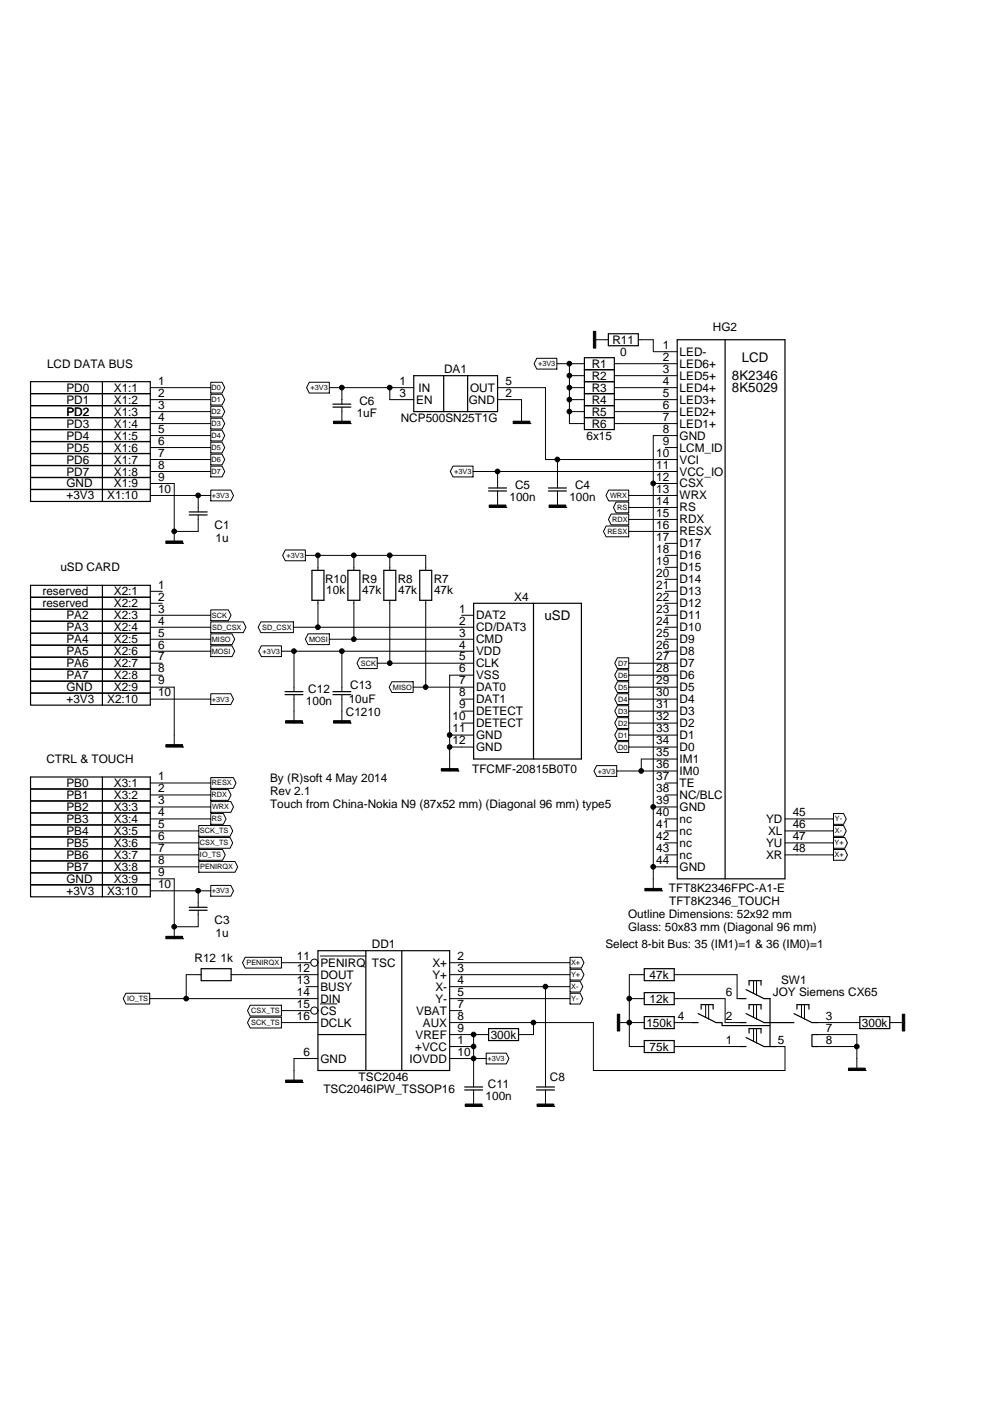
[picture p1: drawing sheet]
<svg xmlns="http://www.w3.org/2000/svg" width="210mm" height="297mm" viewBox="0 0 210 297" stroke-linecap="round" stroke-linejoin="round" font-family="sans-serif">
<g fill="none" stroke="#000" stroke-width=".21">
<path d="M113.9 76h4.2v2.3h-4.2l-.6-1.2zM118.1 77.1h5.9M120.8 77.1v12.7h3.2M120.8 79.7h3.2M125.9 72h3.1M130.3 77.1h13.3M130.3 79.7h13.3M135.4 72h3.2v2.6h5M31.9 100h12.8M31.9 94.9h12.8M31.9 92.4h12.8M31.9 84.7h12.8"/>
<path d="M31.9 97.4h12.8M31.9 89.8h12.8M31.9 82.2h12.8M44.7 87.3h-12.8M44.7 98.8h2.4l.6 1.2-.6 1.1h-2.4zM44.7 93.7h2.4l.6 1.2-.6 1.1h-2.4zM44.7 91.2h2.4l.6 1.2-.6 1.1h-2.4zM44.7 86.1h2.4l.6 1.2-.6 1.1h-2.4zM44.7 83.6h2.4l.6 1.1-.6 1.2h-2.4zM44.7 96.3h2.4l.6 1.1-.6 1.2h-2.4zM44.7 88.7h2.4l.6 1.1-.6 1.2h-2.4zM44.7 81h2.4l.6 1.2-.6 1.1h-2.4z"/>
<path d="M65.6 81h4.2v2.3h-4.2l-.6-1.1zM69.8 82.2h2.7M72.5 82.2h15.3M72.5 82.2v3.5M72.5 86.3v3.5M82.7 82.2v2.5h5.1M96.1 98.8h4.2v2.3h-4.2l-.6-1.1zM100.3 100h5.2M105.5 100h38.1M105.5 100v3.5M105.5 84.7h5.1v5.1M105.5 82.2h10.2v15.2h27.9"/>
<path d="M118.2 97.4v6.1M120.8 84.7h3.2M120.8 82.2h3.2M124 87.3h-3.2M130.3 87.3h13.3M130.3 89.8h13.3M130.3 82.2h13.3M141.1 94.9h2.5M143.6 92.4h-5v96.5M143.6 84.7h-13.3M31.9 102.5h5.1v12.7M42 105.1v3.4"/>
<path d="M42 109.2v3.5h-5M44.7 105.1h-12.8M44.7 103.9h4.3l.5 1.2-.5 1.1h-4.3zM60.5 116.6h4.3v2.3h-4.3l-.6-1.1zM64.8 117.8h2.6M67.4 117.8h15.3M67.4 117.8v3.1M75.1 117.8v3.1M82.7 117.8h7.6v3.1M82.7 117.8v3.1M105.5 104.1v3.5M118.2 104.1v3.5"/>
<path d="M128.6 111.5h4.7v2.3h-4.7l-.6-1.1zM129.1 103.9h4.2v2.3h-4.2l-.6-1.1zM129.6 109h3.7v2.3h-3.7l-.5-1.2zM130.7 106.4h2.6v2.3h-2.6l-.6-1.1zM133.3 105.1h10.3M133.3 107.6h10.3M133.3 110.1h10.3M133.3 112.7h10.3M138.6 102.5h5M141.1 117.8h2.5M141.1 115.2h2.5M31.9 138.1h12.8"/>
<path d="M31.9 130.5h12.8M31.9 133h12.8M31.9 135.5h12.8M31.9 127.9h2.5M31.9 125.4h2.5M44.7 136.9h4.5l.6 1.2-.6 1.1h-4.5zM44.7 129.3h3.7l.6 1.2-.6 1.1h-3.7zM44.7 131.8h6.9l.6 1.2-.6 1.1h-6.9zM44.7 134.4h4.5l.6 1.1-.6 1.2h-4.5zM55.3 131.8h6.9v2.3h-6.9l-.5-1.1zM55.4 136.9h4.3v2.3h-4.3l-.5-1.1zM59.7 138.1h40.8"/>
<path d="M62.2 133h38.3M62.4 138.1v8.5M65.3 134.4h4.5v2.3h-4.5l-.5-1.2zM67.4 127.3v5.7M69.9 135.5h30.6M72.5 138.1v8.5M75.1 127.3v8.2M76.3 139.5h3.7v2.3h-3.7l-.6-1.2zM82.7 127.3v13.3M90.3 127.3v18.4M97.9 130.5h2.6M131 139.5h2.3v2.3h-2.3l-.6-1.2z"/>
<path d="M141.1 138.1h2.5M141.1 130.5h2.5M141.1 133h2.5M141.1 135.5h2.5M141.1 127.9h2.5M141.1 120.3h2.5M141.1 122.8h2.5M141.1 125.4h2.5M31.9 145.7h5.1v12.7M31.9 140.6h2.5M31.9 143.2h2.5M31.9 148.2h12.8"/>
<path d="M44.7 147.1h4.3l.5 1.1-.5 1.2h-4.3zM62.4 147.3v6M72.5 147.3v6M80 140.6h20.5M83.1 144.5h4.5v2.3h-4.5l-.6-1.1zM87.6 145.7h12.9M95.4 155.9h5.1M97.9 148.2h2.6M97.9 153.3h2.6M97.9 150.8h2.6M100.5 158.4h-5.1v5.1M100.5 143.2h-5.1v15.2"/>
<path d="M131 154.7h2.3v2.3h-2.3l-.6-1.1zM131 152.2h2.3v2.3h-2.3l-.6-1.2zM131 147.1h2.3v2.3h-2.3l-.6-1.2zM131 144.5h2.3v2.3h-2.3l-.6-1.1zM131 157.2h2.3v2.3h-2.3l-.6-1.1zM131 149.6h2.3v2.3h-2.3l-.6-1.1zM131 142h2.3v2.3h-2.3l-.6-1.1zM133.3 145.7h10.3M133.3 140.6h10.3M133.3 155.9h10.3M133.3 143.2h10.3M133.3 148.2h10.3"/>
<path d="M133.3 153.3h10.3M133.3 158.4h10.3M133.3 150.8h10.3M31.9 178.7h10.3M31.9 176.2h10.3M31.9 171.1h12.8M31.9 168.6h12.8M31.9 173.6h12.8M31.9 166h12.8M42.2 177.6h6.6l.6 1.1-.6 1.2h-6.6zM42.2 175h6.6l.6 1.2-.6 1.1h-6.6zM44.7 169.9h4.3l.5 1.2-.5 1.1h-4.3z"/>
<path d="M44.7 167.4h3.7l.6 1.2-.6 1.1h-3.7zM44.7 172.5h2.7l.5 1.1-.5 1.2h-2.7zM44.7 164.9h4.8l.6 1.1-.6 1.2h-4.8zM126.6 162.3h4.2v2.3h-4.2l-.6-1.1zM130.8 163.5h12.8M138.6 171.1h5M141.1 178.7h2.5M141.1 176.2h2.5M141.1 168.6h2.5M141.1 173.6h2.5M141.1 166h2.5M143.6 160.9h-7.6v2.6"/>
<path d="M166.5 178.7h10.3M166.5 176.2h10.3M166.5 173.6h10.3M176.8 175h2.1l.6 1.2-.6 1.1h-2.1zM176.8 177.6h2.4l.5 1.1-.5 1.2h-2.4zM176.8 172.5h2.1l.6 1.1-.6 1.2h-2.1zM31.9 186.3h5.1v12.7M31.9 188.9h10.1M31.9 181.3h10.3M42 193v3.5h-5M42.2 183.8h-10.3M42.2 182.6h7.6l.6 1.2-.6 1.1h-7.6z"/>
<path d="M42.2 180.1h5l.6 1.2-.6 1.1h-5zM44.7 188.9h-2.7v3.5M44.7 187.7h4.3l.5 1.2-.5 1.1h-4.3zM138.6 183.8h5M141.1 181.3h2.5M166.5 181.3h10.3M176.8 180.1h2.4l.5 1.2-.5 1.1h-2.4zM26.7 210.6h5.1v2.3h-5.1l-.6-1.2zM42.7 206.7h-3.2v5M49 206.7h18.4M52 203h7.7v2.3h-7.7l-.6-1.2zM53.1 213.1h6.6v2.3h-6.6l-.6-1.1z"/>
<path d="M53.1 215.7h6.6v2.3h-6.6l-.6-1.2zM59.7 214.3h6.2M59.7 204.1h6.2M59.7 216.8h7.7M64.9 209.2h2.5M67.4 211.7h-35.6M67.9 202.7h9.7M67.9 212.9h3.6M95.4 216.8h30.5v10.2h40.6v-5.1h-2.5M95.4 206.7h25.5M95.4 211.7h25.5M95.4 214.3h2.5"/>
<path d="M95.4 209.2h25.5M95.4 204.1h25.5M95.4 219.4h8.2M100.5 219.4v2.5M113.2 216.8v2.6h-3.2M115.7 209.2v21.3M120.9 208h2.1l.6 1.2-.6 1.1h-2.1zM120.9 205.5h2.4l.6 1.2-.6 1.1h-2.4zM120.9 210.6h2.1l.6 1.1-.6 1.2h-2.1zM120.9 203h2.4l.6 1.1-.6 1.2h-2.4zM130.9 216.8h5.8M133.5 211.7h3.2"/>
<path d="M136.7 206.7h-3.2v15.2h3.2M143 216.8h3.8M143 211.7h10.8v5.1h3.2M143 206.7h13.3v5h.7M149.7 213v2.8M150.3 213v3.1M159.8 207.9v2.8M159.8 213v2.8M159.8 218.1v2.7M160.5 207.9v3.1M160.5 213v3.1M160.5 218.1v3"/>
<path d="M170 213v2.8M170.6 213v3.1M173.5 216.8h8.9M173.5 219.4h8.2v7.6M191.9 216.8h-3.2M67.4 224.4h-5v5.1M95.4 221.9h5.1M100.5 221.9v2.5h-5.1M100.5 231.1v3.5M103.1 223.3h4.3l.5 1.1-.5 1.2h-4.3zM103.1 224.4h-2.6v6.1M115.7 231.1v3.5"/>
<path d="M143 221.9h14M173.5 221.9h8.2"/>
<circle cx="66.7" cy="214.3" r=".76"/>
<circle cx="66.7" cy="204.1" r=".76"/>
</g>
<g fill="#000" stroke="#000" stroke-width=".21">
<path d="M125.9 70.3h.5v3.5h-.5z" fill-rule="evenodd"/>
<path d="M70.7 89.3v.5h3.6v-.5z" fill-rule="evenodd"/>
<path d="M108.8 89.3v.5h3.6v-.5z" fill-rule="evenodd"/>
<path d="M35.2 114.7v.5h3.5v-.5z" fill-rule="evenodd"/>
<path d="M103.8 107.1v.5h3.5v-.5z" fill-rule="evenodd"/>
<path d="M116.5 107.1v.5h3.5v-.5z" fill-rule="evenodd"/>
<path d="M35.2 157.9v.5h3.5v-.5z" fill-rule="evenodd"/>
<path d="M60.6 152.8v.5h3.5v-.5z" fill-rule="evenodd"/>
<path d="M70.7 152.8v.5h3.6v-.5z" fill-rule="evenodd"/>
<path d="M93.6 163v.5h3.6v-.5z" fill-rule="evenodd"/>
<path d="M35.2 198.5v.5h3.5v-.5z" fill-rule="evenodd"/>
<path d="M136.8 188.4v.5h3.5v-.5z" fill-rule="evenodd"/>
<path d="M130.9 215h.5v3.6h-.5z" fill-rule="evenodd"/>
<path d="M191.4 215h.5v3.6h-.5z" fill-rule="evenodd"/>
<path d="M60.6 229v.5h3.5v-.5z" fill-rule="evenodd"/>
<path d="M98.7 234.1v.5h3.5v-.5z" fill-rule="evenodd"/>
<path d="M113.9 234.1v.5h3.6v-.5z" fill-rule="evenodd"/>
<path d="M180 226.5v.5h3.5v-.5z" fill-rule="evenodd"/>
<circle cx="120.8" cy="77.1" r=".5"/>
<circle cx="120.8" cy="79.6" r=".5"/>
<circle cx="72.5" cy="82.2" r=".5"/>
<circle cx="82.7" cy="82.2" r=".5"/>
<circle cx="105.5" cy="100" r=".5"/>
<circle cx="118.2" cy="97.4" r=".5"/>
<circle cx="120.8" cy="87.3" r=".5"/>
<circle cx="120.8" cy="84.7" r=".5"/>
<circle cx="120.8" cy="82.2" r=".5"/>
<circle cx="36.9" cy="112.7" r=".5"/>
<circle cx="42" cy="105" r=".5"/>
<circle cx="67.4" cy="117.7" r=".5"/>
<circle cx="75" cy="117.7" r=".5"/>
<circle cx="82.7" cy="117.7" r=".5"/>
<circle cx="138.5" cy="102.5" r=".5"/>
<circle cx="62.3" cy="138.1" r=".5"/>
<circle cx="67.4" cy="133" r=".5"/>
<circle cx="72.5" cy="138.1" r=".5"/>
<circle cx="75" cy="135.5" r=".5"/>
<circle cx="82.7" cy="140.6" r=".5"/>
<circle cx="90.3" cy="145.7" r=".5"/>
<circle cx="95.4" cy="155.8" r=".5"/>
<circle cx="95.4" cy="158.4" r=".5"/>
<circle cx="136" cy="163.5" r=".5"/>
<circle cx="138.5" cy="171.1" r=".5"/>
<circle cx="36.9" cy="196.5" r=".5"/>
<circle cx="42" cy="188.9" r=".5"/>
<circle cx="138.5" cy="183.8" r=".5"/>
<circle cx="39.5" cy="211.7" r=".5"/>
<circle cx="100.4" cy="219.3" r=".5"/>
<circle cx="113.1" cy="216.8" r=".5"/>
<circle cx="115.7" cy="209.2" r=".5"/>
<circle cx="133.5" cy="216.8" r=".5"/>
<circle cx="133.5" cy="211.7" r=".5"/>
<circle cx="100.4" cy="224.4" r=".5"/>
<circle cx="100.4" cy="221.9" r=".5"/>
<circle cx="181.7" cy="221.9" r=".5"/>
</g>
<g fill="none" stroke="#000" stroke-width=".25">
<path d="M87.8 79.7h17.7v7.6h-17.7zM94.1 79.7v7.6M99.2 79.7v7.6M124 75.8h6.3v15.3h-6.3zM124 78.4h6.3M129 70.8h6.4v2.5h-6.4zM143.6 72h22.9v114.3h-22.9zM153.8 72v114.3M6.5 80.9h25.4v25.4h-25.4v-2.5h25.4h-25.4v-2.6h25.4h-25.4v-2.5h25.4h-25.4v-2.5h25.4h-25.4v-2.6h25.4h-25.4v-2.5h25.4h-25.4v-2.6h25.4h-25.4v-2.5h25.4h-25.4v-2.5h25.4h-25.4zM21.7 80.9v25.4M70.6 85.7h3.8M70.6 86.3h3.8"/>
<path d="M124 86h6.3M124 83.5h6.3M124 88.5h6.3M124 80.9h6.3M40.1 108.5h3.8M40.1 109.2h3.8M103.6 103.5h3.8M103.6 104.1h3.8M116.3 103.5h3.8M116.3 104.1h3.8M6.5 124.1h25.4v25.4h-25.4v-2.5h25.4h-25.4v-2.6h25.4h-25.4v-2.5h25.4h-25.4v-2.6h25.4h-25.4v-2.5h25.4h-25.4v-2.5h25.4h-25.4v-2.6h25.4h-25.4v-2.5h25.4h-25.4v-2.6h25.4h-25.4zM21.7 124.1v25.4"/>
<path d="M66.2 120.9h2.5v6.4h-2.5zM73.8 120.9h2.5v6.4h-2.5zM81.4 120.9h2.5v6.4h-2.5zM89 120.9h2.6v6.4h-2.6zM100.5 127.9h22.8v33h-22.8zM113.2 127.9v33M60.5 146.6h3.8M60.5 147.3h3.8M70.6 146.6h3.8M70.6 147.3h3.8M6.5 164.7h25.4v25.4h-25.4v-2.5h25.4h-25.4v-2.5h25.4h-25.4v-2.6h25.4h-25.4v-2.5h25.4h-25.4v-2.6h25.4h-25.4v-2.5h25.4h-25.4v-2.5h25.4h-25.4v-2.6h25.4h-25.4v-2.5h25.4h-25.4zM21.7 164.7v25.4"/>
<path d="M40.1 192.4h3.8M40.1 193h3.8M42.7 205.4h6.3v2.5h-6.3zM67.4 219.4h10.2M67.4 201.6h28v25.4h-28zM77.6 201.6v25.4M85.2 201.6v25.4M103.6 218.1h6.4v2.5h-6.4zM136.7 205.4h6.3v2.5h-6.3zM136.7 210.5h6.3v2.5h-6.3zM136.7 215.5h6.3v2.6h-6.3zM146.8 216.8h1.3"/>
<path d="M148.1 214.9l3.8 1.9h1.3v.6h10.1M148.7 214v-1h2.6v1M157 211.7h1.2M157 216.8h1.2M158.2 214.9l3.9 1.9h6.3M158.2 220l3.9 1.9h2.5M158.2 209.8l3.9 1.9h1.2v10.2M158.9 208.9v-1h2.5v1M158.9 219v-.9h2.5v.9M158.9 214v-1h2.5v1M168.4 214.9l3.8 1.9h1.3M169 214v-1h2.6v1"/>
<path d="M173.5 219.4h-1.3v2.5h1.3M182.4 215.5h6.3v2.6h-6.3zM98.6 230.5h3.8M98.6 231.1h3.8M113.8 230.5h3.8M113.8 231.1h3.8M136.7 220.6h6.3v2.6h-6.3zM157 221.9h1.2"/>
</g>
<g font-size="2.8">
<text x="157.3" y="76.8">LCD</text>
<text x="155.3" y="83.1">8K5029</text>
<text x="155.3" y="80.6">8K2346</text>
<text x="115.5" y="131.4">uSD</text>
</g>
<g font-size="2.5">
<text x="151.2" y="70.2">HG2</text>
<text x="10" y="78">LCD DATA BUS</text>
<text x="129.9" y="73">R11</text>
<text x="131.5" y="75.5">0</text>
<text x="140.6" y="74">1</text>
<text x="140.6" y="76.5">2</text>
<text x="144.1" y="75.4">LED-</text>
<text x="144.1" y="78">LED6+</text>
<text x="14.1" y="83">PD0</text>
<text x="24.2" y="83">X1:1</text>
<text x="33.5" y="81.6">1</text>
<text x="84.7" y="81.6">1</text>
<text x="88.8" y="83">IN</text>
<text x="94.2" y="79.1">DA1</text>
<text x="99.7" y="83">OUT</text>
<text x="107.2" y="81.6">5</text>
<text x="125.5" y="78.1">R1</text>
<text x="125.5" y="80.6">R2</text>
<text x="125.5" y="83.1">R3</text>
<text x="140.6" y="81.6">4</text>
<text x="140.6" y="79.1">3</text>
<text x="144.1" y="83">LED4+</text>
<text x="144.1" y="80.5">LED5+</text>
<text x="14.1" y="85.6">PD1</text>
<text x="14.1" y="88.1">PD2</text>
<text x="24.2" y="88.1">X1:3</text>
<text x="24.2" y="85.6">X1:2</text>
<text x="33.5" y="86.7">3</text>
<text x="33.5" y="89.2">4</text>
<text x="33.5" y="84.2">2</text>
<text x="75.7" y="88.5">1uF</text>
<text x="76.2" y="85.9">C6</text>
<text x="84.7" y="84.2">3</text>
<text x="85" y="89.5">NCP500SN25T1G</text>
<text x="88.3" y="85.6">EN</text>
<text x="99.4" y="85.6">GND</text>
<text x="107.2" y="84.2">2</text>
<text x="125.5" y="85.7">R4</text>
<text x="125.5" y="88.2">R5</text>
<text x="140.6" y="89.2">7</text>
<text x="140.6" y="84.2">5</text>
<text x="140.6" y="86.7">6</text>
<text x="144.1" y="85.6">LED3+</text>
<text x="144.1" y="88.1">LED2+</text>
<text x="14.1" y="93.2">PD4</text>
<text x="14.1" y="95.7">PD5</text>
<text x="14.1" y="90.7">PD3</text>
<text x="24.2" y="95.7">X1:6</text>
<text x="24.2" y="90.7">X1:4</text>
<text x="24.2" y="93.2">X1:5</text>
<text x="33.5" y="94.3">6</text>
<text x="33.5" y="91.8">5</text>
<text x="124.4" y="93.3">6x15</text>
<text x="125.5" y="90.8">R6</text>
<text x="140.6" y="91.8">8</text>
<text x="140.6" y="94.3">9</text>
<text x="144.1" y="90.7">LED1+</text>
<text x="144.1" y="93.2">GND</text>
<text x="144.1" y="95.7">LCM_ID</text>
<text x="14.1" y="100.8">PD7</text>
<text x="14.1" y="98.3">PD6</text>
<text x="24.2" y="100.8">X1:8</text>
<text x="24.2" y="98.3">X1:7</text>
<text x="33.5" y="101.9">9</text>
<text x="33.5" y="99.4">8</text>
<text x="33.5" y="96.9">7</text>
<text x="139.2" y="96.9">10</text>
<text x="139.2" y="99.4">11</text>
<text x="139.2" y="101.9">12</text>
<text x="144.1" y="98.3">VCI</text>
<text x="144.1" y="100.8">VCC_IO</text>
<text x="14.1" y="103.4">GND</text>
<text x="14.1" y="105.9">+3V3</text>
<text x="22.7" y="105.9">X1:10</text>
<text x="24.2" y="103.4">X1:9</text>
<text x="33.5" y="104.5">10</text>
<text x="108.1" y="106.3">100n</text>
<text x="109.3" y="103.7">C5</text>
<text x="120.8" y="106.3">100n</text>
<text x="122" y="103.7">C4</text>
<text x="139.2" y="104.5">13</text>
<text x="139.2" y="107">14</text>
<text x="144.1" y="105.9">WRX</text>
<text x="144.1" y="103.4">CSX</text>
<text x="45.5" y="112.1">C1</text>
<text x="139.2" y="112.1">16</text>
<text x="139.2" y="109.6">15</text>
<text x="144.1" y="113.5">RESX</text>
<text x="144.1" y="108.4">RS</text>
<text x="144.1" y="111">RDX</text>
<text x="45.7" y="114.9">1u</text>
<text x="139.2" y="119.7">19</text>
<text x="139.2" y="114.6">17</text>
<text x="139.2" y="117.2">18</text>
<text x="144.1" y="116.1">D17</text>
<text x="144.1" y="118.6">D16</text>
<text x="12.8" y="121.1">uSD CARD</text>
<text x="33.5" y="124.8">1</text>
<text x="68.9" y="123.5">R10</text>
<text x="69.2" y="125.8">10k</text>
<text x="76.8" y="123.5">R9</text>
<text x="76.8" y="125.8">47k</text>
<text x="84.4" y="123.5">R8</text>
<text x="84.5" y="125.8">47k</text>
<text x="92" y="123.5">R7</text>
<text x="92.1" y="125.8">47k</text>
<text x="139.2" y="122.3">20</text>
<text x="139.2" y="124.8">21</text>
<text x="144.1" y="121.1">D15</text>
<text x="144.1" y="123.7">D14</text>
<text x="9" y="126.2">reserved</text>
<text x="9" y="128.8">reserved</text>
<text x="14.1" y="131.3">PA2</text>
<text x="24.2" y="126.2">X2:1</text>
<text x="24.2" y="131.3">X2:3</text>
<text x="24.2" y="128.8">X2:2</text>
<text x="33.5" y="129.9">3</text>
<text x="33.5" y="127.3">2</text>
<text x="97.4" y="129.9">1</text>
<text x="101" y="131.3">DAT2</text>
<text x="109.1" y="127.3">X4</text>
<text x="139.2" y="127.3">22</text>
<text x="139.2" y="129.9">23</text>
<text x="144.1" y="128.8">D12</text>
<text x="144.1" y="131.3">D11</text>
<text x="144.1" y="126.2">D13</text>
<text x="14.1" y="133.8">PA3</text>
<text x="14.1" y="136.4">PA4</text>
<text x="24.2" y="133.8">X2:4</text>
<text x="24.2" y="136.4">X2:5</text>
<text x="33.5" y="132.4">4</text>
<text x="33.5" y="137.5">6</text>
<text x="33.5" y="135">5</text>
<text x="97.4" y="137.5">4</text>
<text x="97.4" y="132.4">2</text>
<text x="97.4" y="135">3</text>
<text x="101" y="133.8">CD/DAT3</text>
<text x="101" y="136.4">CMD</text>
<text x="139.2" y="135">25</text>
<text x="139.2" y="137.5">26</text>
<text x="139.2" y="132.4">24</text>
<text x="144.1" y="136.4">D9</text>
<text x="144.1" y="133.8">D10</text>
<text x="14.1" y="141.5">PA6</text>
<text x="14.1" y="138.9">PA5</text>
<text x="14.1" y="144">PA7</text>
<text x="24.2" y="141.5">X2:7</text>
<text x="24.2" y="144">X2:8</text>
<text x="24.2" y="138.9">X2:6</text>
<text x="33.5" y="140">7</text>
<text x="33.5" y="142.6">8</text>
<text x="97.4" y="140">5</text>
<text x="97.4" y="142.6">6</text>
<text x="101" y="138.9">VDD</text>
<text x="101" y="141.5">CLK</text>
<text x="101" y="144">VSS</text>
<text x="139.2" y="142.6">28</text>
<text x="139.2" y="140">27</text>
<text x="144.1" y="144">D6</text>
<text x="144.1" y="138.9">D8</text>
<text x="144.1" y="141.5">D7</text>
<text x="14.1" y="146.5">GND</text>
<text x="14.1" y="149.1">+3V3</text>
<text x="22.7" y="149.1">X2:10</text>
<text x="24.2" y="146.5">X2:9</text>
<text x="33.5" y="147.7">10</text>
<text x="33.5" y="145.1">9</text>
<text x="64.9" y="149.5">100n</text>
<text x="65.4" y="146.9">C12</text>
<text x="74" y="148.9">10uF</text>
<text x="74.3" y="146.1">C13</text>
<text x="97.4" y="145.1">7</text>
<text x="97.4" y="147.7">8</text>
<text x="101" y="146.5">DAT0</text>
<text x="101" y="149.1">DAT1</text>
<text x="139.2" y="145.1">29</text>
<text x="139.2" y="147.7">30</text>
<text x="144.1" y="146.5">D5</text>
<text x="144.1" y="149.1">D4</text>
<text x="73.4" y="151.7">C1210</text>
<text x="96" y="152.7">10</text>
<text x="96" y="155.3">11</text>
<text x="97.4" y="150.2">9</text>
<text x="101" y="151.6">DETECT</text>
<text x="101" y="154.2">DETECT</text>
<text x="139.2" y="150.2">31</text>
<text x="139.2" y="152.7">32</text>
<text x="139.2" y="155.3">33</text>
<text x="144.1" y="151.6">D3</text>
<text x="144.1" y="154.2">D2</text>
<text x="9.8" y="161.8">CTRL &amp; TOUCH</text>
<text x="96" y="157.8">12</text>
<text x="101" y="156.7">GND</text>
<text x="101" y="159.2">GND</text>
<text x="139.2" y="157.8">34</text>
<text x="139.2" y="160.4">35</text>
<text x="144.1" y="159.2">D0</text>
<text x="144.1" y="161.8">IM1</text>
<text x="144.1" y="156.7">D1</text>
<text x="14.1" y="166.9">PB0</text>
<text x="24.2" y="166.9">X3:1</text>
<text x="33.5" y="165.4">1</text>
<text x="33.5" y="168">2</text>
<text x="57.3" y="165.7">By (R)soft 4 May 2014</text>
<text x="100.2" y="163.9">TFCMF-20815B0T0</text>
<text x="139.2" y="165.4">37</text>
<text x="139.2" y="168">38</text>
<text x="139.2" y="162.9">36</text>
<text x="144.1" y="166.9">TE</text>
<text x="144.1" y="164.3">IM0</text>
<text x="14.1" y="169.4">PB1</text>
<text x="14.1" y="171.9">PB2</text>
<text x="24.2" y="171.9">X3:3</text>
<text x="24.2" y="169.4">X3:2</text>
<text x="33.5" y="170.5">3</text>
<text x="33.5" y="173.1">4</text>
<text x="57.3" y="168.5">Rev 2.1</text>
<text x="57.3" y="171.3">Touch from China-Nokia N9 (87x52 mm) (Diagonal 96 mm) type5</text>
<text x="139.2" y="173.1">40</text>
<text x="139.2" y="170.5">39</text>
<text x="144.1" y="169.4">NC/BLC</text>
<text x="144.1" y="171.9">GND</text>
<text x="168.1" y="173.1">45</text>
<text x="14.1" y="177">PB4</text>
<text x="14.1" y="179.6">PB5</text>
<text x="14.1" y="174.5">PB3</text>
<text x="24.2" y="179.6">X3:6</text>
<text x="24.2" y="174.5">X3:4</text>
<text x="24.2" y="177">X3:5</text>
<text x="33.5" y="178.1">6</text>
<text x="33.5" y="175.6">5</text>
<text x="139.2" y="175.6">41</text>
<text x="139.2" y="178.1">42</text>
<text x="144.1" y="174.5">nc</text>
<text x="144.1" y="177">nc</text>
<text x="144.1" y="179.6">nc</text>
<text x="162.5" y="174.5">YD</text>
<text x="162.5" y="179.6">YU</text>
<text x="162.9" y="177">XL</text>
<text x="168.1" y="175.6">46</text>
<text x="168.1" y="178.1">47</text>
<text x="14.1" y="184.6">PB7</text>
<text x="14.1" y="182.1">PB6</text>
<text x="24.2" y="184.6">X3:8</text>
<text x="24.2" y="182.1">X3:7</text>
<text x="33.5" y="185.8">9</text>
<text x="33.5" y="183.2">8</text>
<text x="33.5" y="180.7">7</text>
<text x="139.2" y="180.7">43</text>
<text x="139.2" y="183.2">44</text>
<text x="144.1" y="182.1">nc</text>
<text x="144.1" y="184.6">GND</text>
<text x="162.5" y="182.1">XR</text>
<text x="168.1" y="180.7">48</text>
<text x="14.1" y="187.2">GND</text>
<text x="14.1" y="189.7">+3V3</text>
<text x="22.7" y="189.7">X3:10</text>
<text x="24.2" y="187.2">X3:9</text>
<text x="33.5" y="188.3">10</text>
<text x="141.9" y="189.1">TFT8K2346FPC-A1-E</text>
<text x="141.9" y="191.9">TFT8K2346_TOUCH</text>
<text x="45.5" y="195.9">C3</text>
<text x="133.2" y="194.7">Outline Dimensions: 52x92 mm</text>
<text x="133.2" y="197.5">Glass: 50x83 mm (Diagonal 96 mm)</text>
<text x="45.7" y="198.7">1u</text>
<text x="63" y="203.5">11</text>
<text x="78.9" y="201">DD1</text>
<text x="97" y="203.5">2</text>
<text x="128.4" y="201">Select 8-bit Bus: 35 (IM1)=1 &amp; 36 (IM0)=1</text>
<text x="41.3" y="204">R12</text>
<text x="46.8" y="204">1k</text>
<text x="63" y="206.1">12</text>
<text x="63" y="208.6">13</text>
<text x="67.9" y="205">PENIRQ</text>
<text x="67.9" y="207.5">DOUT</text>
<text x="78.9" y="205">TSC</text>
<text x="91.7" y="205">X+</text>
<text x="91.7" y="207.5">Y+</text>
<text x="97" y="208.6">4</text>
<text x="97" y="206.1">3</text>
<text x="137.8" y="207.6">47k</text>
<text x="165.7" y="208.6">SW1</text>
<text x="63" y="211.2">14</text>
<text x="63" y="213.7">15</text>
<text x="67.9" y="212.6">DIN</text>
<text x="67.9" y="210">BUSY</text>
<text x="67.9" y="215.1">CS</text>
<text x="88.3" y="215.1">VBAT</text>
<text x="92.4" y="212.6">Y-</text>
<text x="92.4" y="210">X-</text>
<text x="97" y="211.2">5</text>
<text x="97" y="213.7">7</text>
<text x="137.8" y="212.7">12k</text>
<text x="153.9" y="211.2">6</text>
<text x="163.9" y="211.2">JOY Siemens CX65</text>
<text x="63" y="216.2">16</text>
<text x="67.9" y="217.7">DCLK</text>
<text x="88.1" y="220.2">VREF</text>
<text x="89.7" y="217.7">AUX</text>
<text x="97" y="221.3">1</text>
<text x="97" y="218.8">9</text>
<text x="97" y="216.2">8</text>
<text x="104.1" y="220.3">300k</text>
<text x="137.1" y="217.8">150k</text>
<text x="143.8" y="216.2">4</text>
<text x="153.9" y="221.3">1</text>
<text x="153.9" y="216.2">2</text>
<text x="165" y="221.3">5</text>
<text x="175.1" y="221.3">8</text>
<text x="175.1" y="218.8">7</text>
<text x="175.1" y="216.2">3</text>
<text x="182.8" y="217.8">300k</text>
<text x="64.4" y="223.9">6</text>
<text x="67.9" y="225.3">GND</text>
<text x="86.9" y="225.3">IOVDD</text>
<text x="88.1" y="222.7">+VCC</text>
<text x="97" y="223.9">10</text>
<text x="137.8" y="222.9">75k</text>
<text x="68.6" y="231.8">TSC2046IPW_TSSOP16</text>
<text x="76.1" y="229.2">TSC2046</text>
<text x="103" y="233.3">100n</text>
<text x="103.5" y="230.7">C11</text>
<text x="116.6" y="229.2">C8</text>
</g>
<g font-size="1.6">
<text x="114.1" y="77.6">+3V3</text>
<text x="44.9" y="82.7">D0</text>
<text x="65.9" y="82.7">+3V3</text>
<text x="44.9" y="87.8">D2</text>
<text x="44.9" y="85.3">D1</text>
<text x="44.9" y="95.4">D5</text>
<text x="44.9" y="92.9">D4</text>
<text x="44.9" y="90.3">D3</text>
<text x="44.9" y="100.5">D7</text>
<text x="44.9" y="98">D6</text>
<text x="96.4" y="100.5">+3V3</text>
<text x="45" y="105.6">+3V3</text>
<text x="129.4" y="105.6">WRX</text>
<text x="128.8" y="113.2">RESX</text>
<text x="129.8" y="110.7">RDX</text>
<text x="130.9" y="108.1">RS</text>
<text x="60.8" y="118.3">+3V3</text>
<text x="44.9" y="131">SCK</text>
<text x="44.9" y="136.1">MISO</text>
<text x="45" y="133.5">SD_CSX</text>
<text x="55.6" y="133.5">SD_CSX</text>
<text x="65.6" y="136.1">MOSI</text>
<text x="44.9" y="138.6">MOSI</text>
<text x="55.7" y="138.6">+3V3</text>
<text x="76.5" y="141.1">SCK</text>
<text x="131.1" y="141.1">D7</text>
<text x="131.1" y="143.7">D6</text>
<text x="45" y="148.8">+3V3</text>
<text x="83.4" y="146.2">MISO</text>
<text x="131.1" y="148.8">D4</text>
<text x="131.1" y="146.2">D5</text>
<text x="131.1" y="153.8">D2</text>
<text x="131.1" y="151.3">D3</text>
<text x="131.1" y="156.4">D1</text>
<text x="131.1" y="158.9">D0</text>
<text x="44.9" y="166.5">RESX</text>
<text x="126.8" y="164">+3V3</text>
<text x="44.9" y="169.1">RDX</text>
<text x="45" y="171.6">WRX</text>
<text x="42.4" y="179.2">CSX_TS</text>
<text x="42.4" y="176.7">SCK_TS</text>
<text x="44.9" y="174.2">RS</text>
<text x="177" y="179.2">Y+</text>
<text x="177.1" y="176.7">X-</text>
<text x="177.1" y="174.2">Y-</text>
<text x="42.4" y="181.8">IO_TS</text>
<text x="42.5" y="184.3">PENIRQX</text>
<text x="177" y="181.8">X+</text>
<text x="45" y="189.4">+3V3</text>
<text x="52.3" y="204.6">PENIRQX</text>
<text x="121.1" y="207.2">Y+</text>
<text x="121.1" y="204.6">X+</text>
<text x="121.2" y="209.7">X-</text>
<text x="26.9" y="212.3">IO_TS</text>
<text x="53.3" y="214.8">CSX_TS</text>
<text x="121.2" y="212.3">Y-</text>
<text x="53.3" y="217.3">SCK_TS</text>
<text x="103.4" y="225">+3V3</text>
</g>
</svg>
